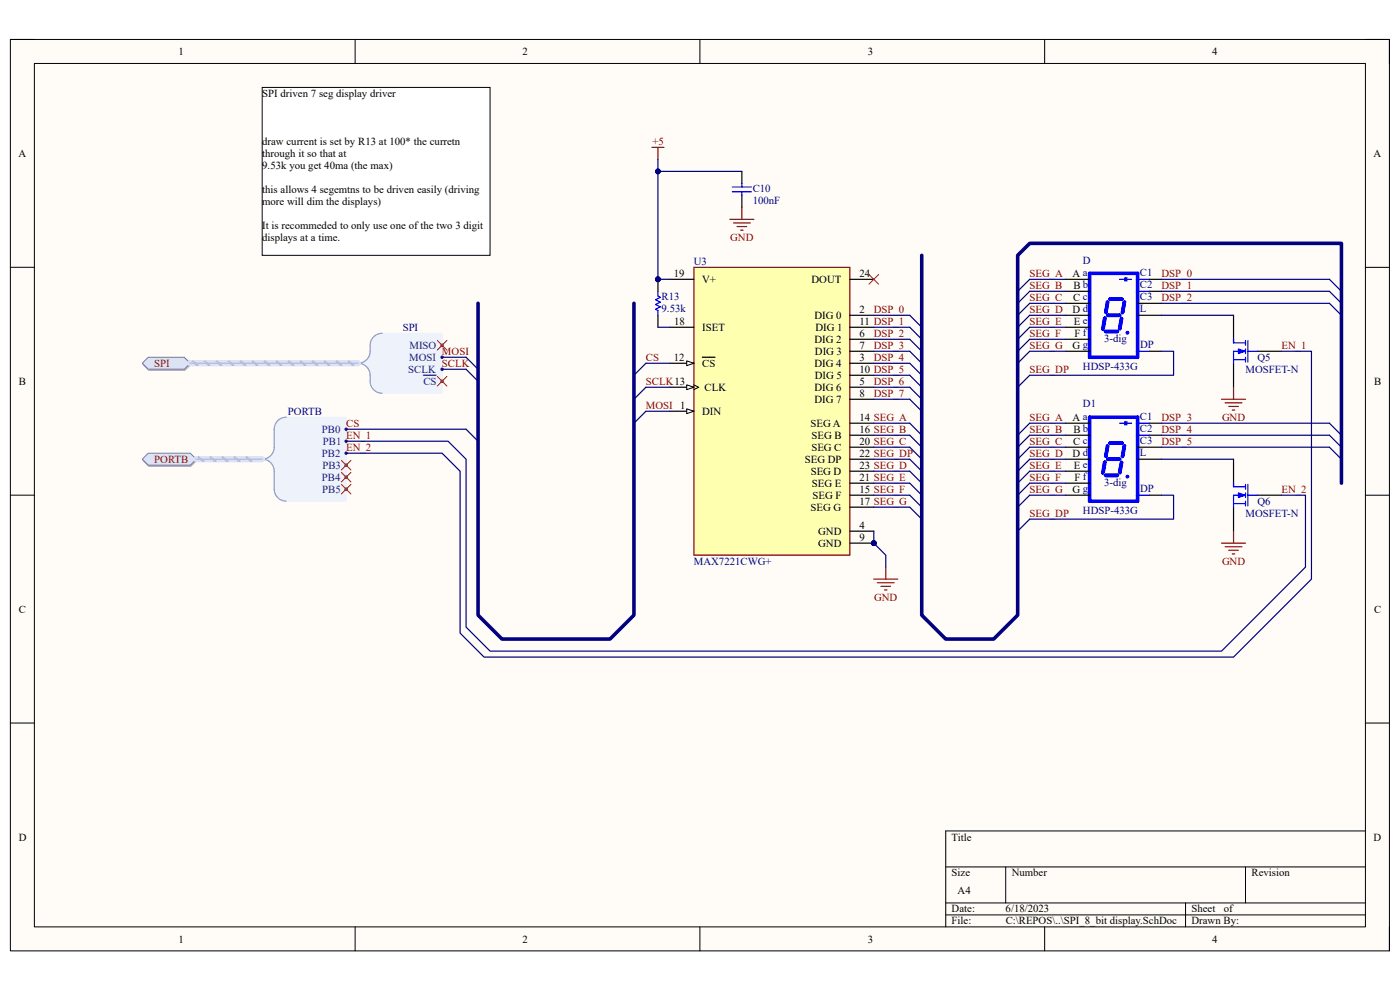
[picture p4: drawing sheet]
<svg xmlns="http://www.w3.org/2000/svg" width="297mm" height="210mm" viewBox="0 0 297 210" stroke-linecap="round" stroke-linejoin="round" font-family="sans-serif">
<path d="M2.2 8.4h292.6v193.3h-292.6z" fill-rule="evenodd" fill="#fffcf8"/>
<path d="M2.2 8.4h292.6v193.3h-292.6z" fill="none" stroke="#000" stroke-width=".21"/>
<path d="M7.3 13.5h282.4v183.1h-282.4z" fill-rule="evenodd" fill="#fffcf8"/>
<g fill="none" stroke="#000" stroke-width=".21">
<path d="M2.2 8.4h5.1M7.3 13.5h282.4v183.1h-282.4zM75.3 8.4v5.1M148.5 8.4v5.1M221.6 8.4v5.1M289.7 8.4h5.1v5.1M2.2 56.7h5.1M289.7 56.7h5.1M2.2 105h5.1M289.7 105.1h5.1M2.2 153.4h5.1M289.7 153.4h5.1"/>
<path d="M289.7 176.3h-89.1v20.3M75.3 196.6v5.1M148.5 196.6v5.1M200.6 183.9h89.1M200.6 191.5h89.1M200.6 194.1h89.1M213.4 183.9v7.6M221.6 196.6v5.1M251.5 191.5v5.1M264.2 183.9v7.6M294.8 196.6v5.1"/>
</g>
<circle cx="185.4" cy="115.2" r=".51" fill="#000080"/>
<circle cx="185.4" cy="115.2" r=".51" fill="none" stroke="#000080" stroke-width=".21"/>
<path d="M147.2 56.7h33.1v61.1h-33.1z" fill-rule="evenodd" fill="#ffffb0"/>
<path d="M147.2 56.7h33.1v61.1h-33.1z" fill="none" stroke="#800000" stroke-width=".25"/>
<g fill="none" stroke="#000" stroke-width=".25">
<path d="M180.3 66.9h5.1M180.3 69.4h5.1M180.3 72h5.1M180.3 74.5h5.1M180.3 77.1h5.1M180.3 79.6h5.1M142.1 82.1h5.1M180.3 82.1h5.1M180.3 84.7h5.1M180.3 89.8h5.1M180.3 92.3h5.1M180.3 94.9h5.1"/>
<path d="M180.3 100h5.1M180.3 97.4h5.1M180.3 102.5h5.1M180.3 105.1h5.1M180.3 107.6h5.1"/>
</g>
<path d="M145.7 81.6l1.5 .5-1.5 .6z" fill="#f8fcff"/>
<path d="M145.7 81.6l1.5 .5-1.5 .6zM147.2 81.6l1 .5-1 .6" fill="none" stroke="#000" stroke-width=".21"/>
<path d="M142.1 87.2h5.1" fill="none" stroke="#000" stroke-width=".25"/>
<path d="M145.7 86.7l1.5 .5-1.5 .5z" fill="#f8fcff"/>
<path d="M145.7 86.7l1.5 .5-1.5 .5z" fill="none" stroke="#000" stroke-width=".21"/>
<path d="M180.3 59.3h5.1M142.1 69.4h5.1M142.1 77.1h5.1" fill="none" stroke="#000" stroke-width=".25"/>
<path d="M145.7 76.6l1.5 .5-1.5 .5z" fill="#f8fcff"/>
<path d="M145.7 76.6l1.5 .5-1.5 .5z" fill="none" stroke="#000" stroke-width=".21"/>
<path d="M142.1 59.3h5.1M149 75.8h2.7M180.3 112.7h5.1M180.3 115.2h5.1" fill="none" stroke="#000" stroke-width=".25"/>
<circle cx="185.4" cy="115.2" r=".51" fill="#000080"/>
<circle cx="185.4" cy="115.2" r=".51" fill="none" stroke="#000080" stroke-width=".21"/>
<path d="M98.9 75.8l2.5 2.5M98.9 78.3l2.5 2.6" fill="none" stroke="#000080" stroke-width=".25"/>
<path d="M79.8 71l1.3-.3h12.7v12.7h-12.7l-1.3-.3-1-1-.3-1.2v-1.9l-.6-1.1-1.3-.8 1.3-.9 .6-1v-2l.3-1.2z" fill-rule="evenodd" fill="#edf2fb"/>
<path d="M79.8 71l1.3-.3h12.7v12.7h-12.7l-1.3-.3-1-1-.3-1.2v-1.9l-.6-1.1-1.3-.8 1.3-.9 .6-1v-2l.3-1.2z" fill="none" stroke="#edf2fb" stroke-width=".21"/>
<path d="M81.1 70.7a2.54 2.54 0 0 0-2.6 2.5 3.4 3.4 0 0 1-.9 3.3l-1 .5-.6 .1a2.54 2.54 0 0 1 2.5 2.5 3.4 3.4 0 0 0 1 3.3l1 .5h.6" fill="none" stroke="#8f9ec9" stroke-width=".25"/>
<circle cx="93.8" cy="73.2" r=".25" fill="#003a70"/>
<circle cx="93.8" cy="73.2" r=".25" fill="none" stroke="#003a70" stroke-width=".21"/>
<circle cx="93.8" cy="75.8" r=".25" fill="#003a70"/>
<circle cx="93.8" cy="75.8" r=".25" fill="none" stroke="#003a70" stroke-width=".21"/>
<circle cx="93.8" cy="78.3" r=".25" fill="#003a70"/>
<circle cx="93.8" cy="78.3" r=".25" fill="none" stroke="#003a70" stroke-width=".21"/>
<circle cx="93.8" cy="80.9" r=".25" fill="#003a70"/>
<circle cx="93.8" cy="80.9" r=".25" fill="none" stroke="#003a70" stroke-width=".21"/>
<path d="M89.8 79.6h2.7" fill="none" stroke="#003a70" stroke-width=".25"/>
<path d="M30.3 77.3l1.3-1.3h7.6l1.3 1.3-1.3 1.3h-7.6z" fill-rule="evenodd" fill="#bac0ca"/>
<path d="M30.3 77.3l1.3-1.3h7.6l1.3 1.3-1.3 1.3h-7.6z" fill="none" stroke="#a6acb6" stroke-width=".21"/>
<path d="M30.2 77.1l1.3-1.3h7.6l1.3 1.3-1.3 1.2h-7.6z" fill-rule="evenodd" fill="#d5e4ff"/>
<path d="M30.2 77.1l1.3-1.3h7.6l1.3 1.3-1.3 1.2h-7.6z" fill="none" stroke="#71809b" stroke-width=".21"/>
<path d="M92.8 72.2l2 2.1M92.8 79.9l2 2M94.8 72.2l-2 2.1M94.8 79.9l-2 2" fill="none" stroke="#f00" stroke-width=".21"/>
<path d="M98.9 91.1l2.5 2.5M137 87.2l-2.5 2.6" fill="none" stroke="#000080" stroke-width=".25"/>
<path d="M59.4 88.8l1.3-.3h12.7v17.8h-12.7l-1.3-.3-.9-1-.3-1.2v-4.5l-.7-1-1.2-.9 1.2-.8 .7-1.1v-4.4l.3-1.3z" fill-rule="evenodd" fill="#edf2fb"/>
<path d="M59.4 88.8l1.3-.3h12.7v17.8h-12.7l-1.3-.3-.9-1-.3-1.2v-4.5l-.7-1-1.2-.9 1.2-.8 .7-1.1v-4.4l.3-1.3z" fill="none" stroke="#edf2fb" stroke-width=".21"/>
<path d="M60.7 88.5a2.54 2.54 0 0 0-2.5 2.6v3.8a2.54 2.54 0 0 1-2.6 2.5 2.54 2.54 0 0 1 2.6 2.6v3.8a2.54 2.54 0 0 0 2.5 2.5" fill="none" stroke="#8f9ec9" stroke-width=".25"/>
<circle cx="73.4" cy="91.1" r=".25" fill="#003a70"/>
<circle cx="73.4" cy="91.1" r=".25" fill="none" stroke="#003a70" stroke-width=".21"/>
<circle cx="73.4" cy="93.6" r=".25" fill="#003a70"/>
<circle cx="73.4" cy="93.6" r=".25" fill="none" stroke="#003a70" stroke-width=".21"/>
<circle cx="73.4" cy="96.1" r=".25" fill="#003a70"/>
<circle cx="73.4" cy="96.1" r=".25" fill="none" stroke="#003a70" stroke-width=".21"/>
<circle cx="73.4" cy="98.7" r=".25" fill="#003a70"/>
<circle cx="73.4" cy="98.7" r=".25" fill="none" stroke="#003a70" stroke-width=".21"/>
<circle cx="73.4" cy="101.2" r=".25" fill="#003a70"/>
<circle cx="73.4" cy="101.2" r=".25" fill="none" stroke="#003a70" stroke-width=".21"/>
<circle cx="73.4" cy="103.8" r=".25" fill="#003a70"/>
<circle cx="73.4" cy="103.8" r=".25" fill="none" stroke="#003a70" stroke-width=".21"/>
<path d="M31.6 96.4h8.9l1.3 1.3-1.3 1.2h-8.9l-1.3-1.2z" fill-rule="evenodd" fill="#bac0ca"/>
<path d="M31.6 96.4h8.9l1.3 1.3-1.3 1.2h-8.9l-1.3-1.2z" fill="none" stroke="#a6acb6" stroke-width=".21"/>
<path d="M31.5 96.1h8.9l1.2 1.3-1.2 1.3h-8.9l-1.3-1.3z" fill-rule="evenodd" fill="#d5e4ff"/>
<path d="M31.5 96.1h8.9l1.2 1.3-1.2 1.3h-8.9l-1.3-1.3z" fill="none" stroke="#71809b" stroke-width=".21"/>
<path d="M72.4 97.7l2.1 2M74.5 97.7l-2.1 2M72.4 102.8l2.1 2M72.4 100.2l2.1 2M74.5 102.8l-2.1 2M74.5 100.2l-2.1 2" fill="none" stroke="#f00" stroke-width=".21"/>
<path d="M154.8 46.5h5.1M155.6 47.3h3.6M156.4 48.1h2M157.1 48.8h.5M157.4 44v2.5M185.4 122.9h5.1M186.1 123.6h3.6M186.9 124.4h2M187.7 125.1h.5M187.9 120.3v2.6" fill="none" stroke="#800000" stroke-width=".25"/>
<path d="M157.4 36.4v2.5M157.4 41.4v2.6" fill="none" stroke="#000" stroke-width=".25"/>
<g fill="none" stroke="#00f" stroke-width=".25">
<path d="M155.4 39.7h4M157.4 38.9v.8M155.4 40.7h4M157.4 40.7v.7M237.5 59.3h2.6M239.1 58.9v.7M241.3 59.3h2.6M234.3 70.3l.2-.2h2.6l.2 .2-.2 .3h-2.6zM234.4 67.2l.3 .3-.4 2.2-.3 .3-.2-.2 .3-2.3zM234.9 63.8l.3 .3-.3 2.2-.3 .2-.3-.2 .4-2.3zM235.1 66.6h2.5l.2 .2-.3 .3h-2.5l-.2-.1zM235.5 63.2h2.5l.3 .3-.3 .2h-2.5l-.3-.2z"/>
<path d="M238 67.3l.2 .3-.4 2.2-.2 .2-.3-.3 .4-2.1zM238.3 64.1l.3-.3 .2 .2-.4 2.3-.2 .3-.3-.3zM239.1 70.6h.2M241.3 61.8h2.6M241.3 74.5h2.6"/>
</g>
<path d="M231.2 58h10.1v17.8h-10.1zM234.3 67.5l-.3 2.3M234.6 70.3h2.4M235 64.1l-.4 2.2M235 66.9h2.5M235.5 63.5h2.5M237.9 67.6l-.4 2.1M238.5 64.1l-.3 2.2" fill="none" stroke="#00f" stroke-width=".76"/>
<path d="M238.7 58.9l.4 .4-.4 .3z" fill="#00f"/>
<g fill="none" stroke="#00f" stroke-width=".25">
<path d="M238.7 58.9l.4 .4-.4 .3zM234.4 97.7l.3 .3-.4 2.2-.3 .3-.2-.2 .3-2.3zM234.7 94.5l.2-.2 .3 .3-.3 2.2-.3 .3-.3-.3zM235.1 97.2h2.5l.2 .2-.3 .3h-2.5l-.2-.2zM235.5 93.7h2.5l.3 .3-.3 .2h-2.5l-.3-.2zM237.5 89.8h2.6M238 97.8l.2 .3-.4 2.2-.2 .2-.3-.3 .4-2.1zM238.3 94.6l.3-.3 .2 .2-.4 2.3-.2 .3-.3-.3zM239.1 89.4v.8M241.3 89.8h2.6M241.3 92.3h2.6M234.3 100.8l.2-.2h2.6l.2 .2-.2 .3h-2.6z"/>
<path d="M239.1 101.1h.2M241.3 105.1h2.6"/>
<circle cx="239.2" cy="70.6" r=".26"/>
<circle cx="239.2" cy="70.6" r=".25"/>
</g>
<path d="M226.1 59.3h5.1M243.9 59.3h2.5M226.1 61.8h5.1M226.1 64.3h5.1M226.1 66.9h5.1M226.1 69.4h5.1M226.1 72h5.1M226.1 74.5h5.1M241.3 64.3h5.1M241.3 66.9h5.1M243.9 61.8h2.5M243.9 74.5h2.5" fill="none" stroke="#000" stroke-width=".25"/>
<g fill="none" stroke="#000080" stroke-width=".25">
<path d="M218.5 59.3l-2.6 2.5M282 59.3l2.6 2.5M193 72l2.5 2.5M193 69.4l2.5 2.6M193 77.1l2.5 2.5M193 74.5l2.5 2.6M193 79.6l2.5 2.5M193 66.9l2.5 2.5M218.5 64.3l-2.6 2.6M218.5 61.8l-2.6 2.5M218.5 69.4l-2.6 2.6M218.5 66.9l-2.6 2.5"/>
<path d="M218.5 74.5l-2.6 2.6M218.5 72l-2.6 2.5M218.5 79.6l-2.6 2.5M282 61.8l2.6 2.5M282 64.3l2.6 2.6M193 82.1l2.5 2.6M193 84.7l2.5 2.5M193 92.3l2.5 2.6M193 89.8l2.5 2.5M193 97.4l2.5 2.6M193 94.9l2.5 2.5M193 100l2.5 2.5"/>
<path d="M193 102.5l2.5 2.6M193 105.1l2.5 2.5M193 107.6l2.5 2.5"/>
</g>
<path d="M231.2 88.5h10.1v17.8h-10.1zM234.3 98.1l-.3 2.2M235 94.6l-.4 2.2M235 97.4h2.5M235.5 94h2.5M237.9 98.2l-.4 2M238.5 94.6l-.3 2.2M234.6 100.8h2.4" fill="none" stroke="#00f" stroke-width=".76"/>
<path d="M238.7 89.4l.4 .4-.4 .4z" fill="#00f"/>
<g fill="none" stroke="#00f" stroke-width=".25">
<path d="M238.7 89.4l.4 .4-.4 .4z"/>
<circle cx="239.2" cy="101.1" r=".26"/>
<circle cx="239.2" cy="101.1" r=".25"/>
</g>
<path d="M226.1 89.8h5.1M226.1 92.3h5.1M226.1 94.9h5.1M226.1 97.4h5.1M226.1 100h5.1M241.3 94.9h5.1M241.3 97.4h5.1M243.9 89.8h2.5M243.9 92.3h2.5M226.1 102.5h5.1M226.1 105.1h5.1M243.9 105.1h2.5" fill="none" stroke="#000" stroke-width=".25"/>
<path d="M218.5 92.3l-2.6 2.6M218.5 89.8l-2.6 2.5M218.5 97.4l-2.6 2.6M218.5 94.9l-2.6 2.5M218.5 100l-2.6 2.5M282 89.8l2.6 2.5M282 94.9l2.6 2.5M282 92.3l2.6 2.6M218.5 102.5l-2.6 2.6M218.5 105.1l-2.6 2.5M218.5 110.1l-2.6 2.6" fill="none" stroke="#000080" stroke-width=".25"/>
<circle cx="139.6" cy="59.3" r=".51" fill="#000080"/>
<circle cx="139.6" cy="59.3" r=".51" fill="none" stroke="#000080" stroke-width=".21"/>
<path d="M139.6 59.3v2.5" fill="none" stroke="#000" stroke-width=".25"/>
<circle cx="139.6" cy="59.3" r=".51" fill="#000080"/>
<circle cx="139.6" cy="59.3" r=".51" fill="none" stroke="#000080" stroke-width=".21"/>
<path d="M139.6 66.9v2.5" fill="none" stroke="#000" stroke-width=".25"/>
<path d="M139.6 61.8v1l.5 .3-1 .5 1 .5-1 .5 1 .5-1 .5 .5 .3v1" fill="none" stroke="#00f" stroke-width=".25"/>
<path d="M137 77.1l-2.5 2.5M137 82.1l-2.5 2.6" fill="none" stroke="#000080" stroke-width=".25"/>
<path d="M55.6 18.5h48.4v35.7h-48.4z" fill-rule="evenodd" fill="#fff"/>
<path d="M55.6 18.5h48.4v35.7h-48.4z" fill="none" stroke="#000" stroke-width=".21"/>
<path d="M261.7 66.9v5.1M261.7 77.1v5M266.8 74.5h5.1" fill="none" stroke="#000" stroke-width=".25"/>
<path d="M261.7 72.7h2.5M261.7 76.3h2.5M264.2 74.5h-2.5v2.6M264.2 72.2v1M264.2 74v1M264.2 75.8v1M264.7 74.5h2.1M264.7 72.2v4.6" fill="none" stroke="#00f" stroke-width=".25"/>
<path d="M262.7 74l1.5 .5-1.5 .5z" fill="#00f"/>
<path d="M262.7 74l1.5 .5-1.5 .5z" fill="none" stroke="#00f" stroke-width=".21"/>
<path d="M261.7 72v.7M261.7 103.3h2.5M261.7 106.8h2.5M264.2 105.1h-2.5v2.5M264.2 102.8v1M264.2 104.5v1.1M264.2 106.3v1M264.7 105.1h2.1M264.7 102.8v4.5" fill="none" stroke="#00f" stroke-width=".25"/>
<path d="M261.7 97.4v5.1M261.7 107.6v5.1M266.8 105.1h5.1" fill="none" stroke="#000" stroke-width=".25"/>
<path d="M262.7 104.5l1.5 .6-1.5 .5z" fill="#00f"/>
<path d="M262.7 104.5l1.5 .6-1.5 .5z" fill="none" stroke="#00f" stroke-width=".21"/>
<path d="M261.7 102.5v.8" fill="none" stroke="#00f" stroke-width=".25"/>
<path d="M138.3 31.3h2.6M139.6 31.3v2.5M259.2 84.7h5M259.9 85.5h3.6M260.7 86.2h2M261.4 87h.5M261.7 82.1v2.6M259.2 115.2h5M259.9 116h3.6M260.7 116.7h2M261.4 117.5h.5M261.7 112.7v2.5" fill="none" stroke="#800000" stroke-width=".25"/>
<path d="M184.4 58.2l2 2.1M186.4 58.2l-2 2.1" fill="none" stroke="#f00" stroke-width=".21"/>
<path d="M139.6 36.4h17.8M93.8 75.8h5.1M93.8 78.3h5.1M137 77.1h5.1M73.4 91.1h25.5M137 82.1h5.1M137 87.2h5.1" fill="none" stroke="#000080" stroke-width=".25"/>
<circle cx="139.6" cy="36.4" r=".51" fill="#000080"/>
<circle cx="139.6" cy="36.4" r=".51" fill="none" stroke="#000080" stroke-width=".21"/>
<path d="M139.6 33.8v25.5h2.5" fill="none" stroke="#000080" stroke-width=".25"/>
<circle cx="139.6" cy="59.3" r=".51" fill="#000080"/>
<circle cx="139.6" cy="59.3" r=".51" fill="none" stroke="#000080" stroke-width=".21"/>
<circle cx="139.6" cy="36.4" r=".51" fill="#000080"/>
<circle cx="139.6" cy="36.4" r=".51" fill="none" stroke="#000080" stroke-width=".21"/>
<g fill="none" stroke="#000080" stroke-width=".25">
<path d="M218.5 59.3h7.6M185.4 69.4h7.6M185.4 72h7.6M185.4 74.5h7.6M185.4 77.1h7.6M185.4 79.6h7.6M185.4 66.9h7.6M218.5 69.4h7.6M218.5 72h7.6M218.5 74.5h7.6M218.5 66.9h7.6M218.5 61.8h7.6"/>
<path d="M218.5 64.3h7.6M246.4 74.5h2.6v5.1h-30.5M185.4 82.1h7.6M185.4 84.7h7.6M185.4 89.8h7.6M185.4 92.3h7.6M185.4 94.9h7.6M185.4 97.4h7.6M185.4 100h7.6M185.4 112.7v2.5l2.5 2.6v2.5M185.4 102.5h7.6"/>
</g>
<circle cx="185.4" cy="115.2" r=".51" fill="#000080"/>
<circle cx="185.4" cy="115.2" r=".51" fill="none" stroke="#000080" stroke-width=".21"/>
<g fill="none" stroke="#000080" stroke-width=".25">
<path d="M246.4 59.3h35.6M139.6 69.4h2.5M246.4 61.8h35.6M246.4 64.3h35.6M246.4 66.9h15.3M271.9 74.5h6.3v48.4l-16.5 16.5h-159l-5.1-5.1v-34.3l-3.8-3.9h-20.4M73.4 93.6h21.7l3.8 3.8v35.6l5.1 5.1h155.2l17.8-17.8v-15.2h-5.1M218.5 89.8h7.6M218.5 92.3h7.6M218.5 94.9h7.6M218.5 97.4h7.6M218.5 100h7.6"/>
<path d="M246.4 89.8h35.6M246.4 92.3h35.6M246.4 94.9h35.6M246.4 97.4h15.3M185.4 105.1h7.6M185.4 107.6h7.6M218.5 105.1h7.6M218.5 102.5h7.6M246.4 105.1h2.6v5h-30.5"/>
</g>
<path d="M195.5 54.2v76.3l5.1 5.1h10.2l5.1-5.1v-76.3l2.6-2.6h66.1v50.9M101.4 64.3v66.2l5.1 5.1h22.9l5.1-5.1v-66.2" fill="none" stroke="#000080" stroke-width=".76"/>
<path d="M40.4 77.1h35.6M41.6 97.4h14" fill="none" stroke="#cbdaff" stroke-width="1.3"/>
<g fill="none" stroke="#adbce7" stroke-width=".38">
<path d="M40.9 76.6l1 .9M43.4 76.6l1 .9M46 76.6l1 .9M48.5 76.6l1 .9M51 76.6l1.1 .9M53.6 76.6l1 .9M56.1 76.6l1.1 .9M58.7 76.6l1 .9M61.2 76.6l1 .9M63.8 76.6l1 .9M66.3 76.6l1 .9M68.9 76.6l1 .9"/>
<path d="M71.4 76.6l1 .9M73.9 76.6l1.1 .9M42.1 97l1.1 .9M44.7 97l1 .9M47.2 97l1 .9M49.8 97l1 .9M52.3 97l1 .9"/>
</g>
<path d="M40.4 77.1h35.6M41.6 97.4h14" fill="none" stroke="#adbce7" stroke-width=".25"/>
<g font-size="2.3">
<text x="37.9" y="11.7">1</text>
<text x="110.9" y="11.7">2</text>
<text x="184.1" y="11.7">3</text>
<text x="257.1" y="11.7">4</text>
<text x="55.6" y="20.6">SPI driven 7 seg display driver</text>
<text x="3.9" y="33.3">A</text>
<text x="55.6" y="30.7">draw current is set by R13 at 100* the curretn</text>
<text x="55.6" y="33.3">through it so that at</text>
<text x="55.6" y="35.9">9.53k you get 40ma (the max)</text>
<text x="291.4" y="33.3">A</text>
<text x="55.6" y="40.9">this allows 4 segemtns to be driven easily (driving</text>
<text x="55.6" y="43.5">more will dim the displays)</text>
<text x="55.6" y="48.6">It is recommeded to only use one of the two 3 digit</text>
<text x="55.6" y="51.1">displays at a time.</text>
<text x="143" y="58.7">19</text>
<text x="149" y="60">V+</text>
<text x="172.2" y="60">DOUT</text>
<text x="182.3" y="58.7">24</text>
<text x="227.5" y="58.7">A a</text>
<text x="227.7" y="63.8">C c</text>
<text x="227.7" y="61.3">B b</text>
<text x="143" y="68.9">18</text>
<text x="149" y="70.2">ISET</text>
<text x="172.8" y="67.6">DIG 0</text>
<text x="173" y="70.2">DIG 1</text>
<text x="182.3" y="66.4">2</text>
<text x="182.3" y="68.9">11 DSP_1</text>
<text x="182.3" y="71.5">6</text>
<text x="227.5" y="66.4">D d</text>
<text x="227.8" y="68.9">E e</text>
<text x="227.9" y="71.5">F f</text>
<text x="143" y="76.5">12</text>
<text x="149" y="77.8">CS</text>
<text x="172.8" y="77.8">DIG 4</text>
<text x="172.8" y="72.7">DIG 2</text>
<text x="172.9" y="75.3">DIG 3</text>
<text x="182.3" y="74">7</text>
<text x="182.3" y="76.5">3</text>
<text x="227.5" y="74">G g</text>
<text x="4" y="81.6">B</text>
<text x="149.5" y="82.9">CLK</text>
<text x="172.8" y="82.9">DIG 6</text>
<text x="172.8" y="80.3">DIG 5</text>
<text x="182.3" y="79.1">10 DSP_5</text>
<text x="182.3" y="81.6">5</text>
<text x="291.5" y="81.6">B</text>
<text x="149" y="88">DIN</text>
<text x="172.8" y="85.4">DIG 7</text>
<text x="182.3" y="84.2">8</text>
<text x="182.3" y="89.3">14 SEG_A</text>
<text x="227.5" y="89.3">A a</text>
<text x="172" y="90.6">SEG A</text>
<text x="172.1" y="95.6">SEG C</text>
<text x="172.2" y="93.1">SEG B</text>
<text x="182.3" y="91.8">16 SEG_B</text>
<text x="182.3" y="94.4">20 SEG_C</text>
<text x="227.7" y="94.4">C c</text>
<text x="227.7" y="91.8">B b</text>
<text x="170.7" y="98.2">SEG DP</text>
<text x="172" y="100.7">SEG D</text>
<text x="182.3" y="99.4">23 SEG_D</text>
<text x="182.3" y="96.9">22 SEG_DP</text>
<text x="182.3" y="102">21 SEG_E</text>
<text x="227.5" y="96.9">D d</text>
<text x="227.8" y="99.4">E e</text>
<text x="227.9" y="102">F f</text>
<text x="172.3" y="103.3">SEG E</text>
<text x="172.4" y="105.8">SEG F</text>
<text x="182.3" y="104.5">15 SEG_F</text>
<text x="182.3" y="107.1">17 SEG_G</text>
<text x="227.5" y="104.5">G g</text>
<text x="172" y="108.3">SEG G</text>
<text x="173.6" y="113.4">GND</text>
<text x="182.3" y="112.1">4</text>
<text x="173.6" y="116">GND</text>
<text x="182.3" y="114.7">9</text>
<text x="4" y="130">C</text>
<text x="291.5" y="130">C</text>
<text x="4" y="178.3">D</text>
<text x="201.9" y="178.3">Title</text>
<text x="291.4" y="178.3">D</text>
<text x="201.9" y="185.9">Size</text>
<text x="214.6" y="185.9">Number</text>
<text x="265.5" y="185.9">Revision</text>
<text x="203.2" y="189.7">A4</text>
<text x="201.9" y="193.5">Date:</text>
<text x="201.9" y="196.1">File:</text>
<text x="213.3" y="193.5">6/18/2023</text>
<text x="213.4" y="196.1">C:\REPOS\..\SPI_8_bit display.SchDoc</text>
<text x="252.8" y="193.5">Sheet</text>
<text x="252.8" y="196.1">Drawn By:</text>
<text x="259.6" y="193.5">of</text>
<text x="37.9" y="199.9">1</text>
<text x="110.9" y="199.9">2</text>
<text x="184.1" y="199.9">3</text>
<text x="257.1" y="199.9">4</text>
</g>
<g font-size="2.3" fill="#800000">
<text x="138.4" y="30.7">+5</text>
<text x="154.9" y="51.1">GND</text>
<text x="218.4" y="58.7">SEG_A</text>
<text x="246.4" y="58.7">DSP_0</text>
<text x="218.4" y="61.3">SEG_B</text>
<text x="218.4" y="63.8">SEG_C</text>
<text x="246.4" y="61.3">DSP_1</text>
<text x="246.4" y="63.8">DSP_2</text>
<text x="185.4" y="66.4">DSP_0</text>
<text x="185.4" y="71.5">DSP_2</text>
<text x="218.4" y="66.4">SEG_D</text>
<text x="218.4" y="68.9">SEG_E</text>
<text x="218.4" y="71.5">SEG_F</text>
<text x="32.7" y="77.8">SPI</text>
<text x="93.8" y="75.3">MOSI</text>
<text x="93.8" y="77.8">SCLK</text>
<text x="137" y="76.5">CS</text>
<text x="185.4" y="74">DSP_3</text>
<text x="185.4" y="76.5">DSP_4</text>
<text x="218.4" y="74">SEG_G</text>
<text x="271.9" y="74">EN_1</text>
<text x="137" y="81.6">SCLK13</text>
<text x="185.4" y="81.6">DSP_6</text>
<text x="218.4" y="79.1">SEG_DP</text>
<text x="137" y="86.7">MOSI 1</text>
<text x="185.4" y="84.2">DSP_7</text>
<text x="218.4" y="89.3">SEG_A</text>
<text x="246.4" y="89.3">DSP_3</text>
<text x="259.2" y="89.3">GND</text>
<text x="73.4" y="90.6">CS</text>
<text x="73.4" y="93.1">EN_1</text>
<text x="73.4" y="95.6">EN_2</text>
<text x="218.4" y="91.8">SEG_B</text>
<text x="218.4" y="94.4">SEG_C</text>
<text x="246.4" y="91.8">DSP_4</text>
<text x="246.4" y="94.4">DSP_5</text>
<text x="32.7" y="98.2">PORTB</text>
<text x="218.4" y="96.9">SEG_D</text>
<text x="218.4" y="99.4">SEG_E</text>
<text x="218.4" y="102">SEG_F</text>
<text x="218.4" y="104.5">SEG_G</text>
<text x="271.9" y="104.5">EN_2</text>
<text x="218.4" y="109.6">SEG_DP</text>
<text x="259.2" y="119.8">GND</text>
<text x="185.5" y="127.4">GND</text>
</g>
<g font-size="2.3" fill="#000080">
<text x="159.7" y="40.7">C10</text>
<text x="159.7" y="43.2">100nF</text>
<text x="147.2" y="56.2">U3</text>
<text x="229.7" y="55.9">D</text>
<text x="241.9" y="58.5">C1</text>
<text x="140.3" y="63.6">R13</text>
<text x="241.9" y="63.6">C3</text>
<text x="241.9" y="61">C2</text>
<text x="85.4" y="70.2">SPI</text>
<text x="140.3" y="66.1">9.53k</text>
<text x="241.9" y="66.1">L</text>
<text x="234.2" y="72.5">3-dig</text>
<text x="241.9" y="73.7">DP</text>
<text x="266.8" y="76.5">Q5</text>
<text x="229.7" y="78.6">HDSP-433G</text>
<text x="264.2" y="79.1">MOSFET-N</text>
<text x="61.1" y="88">PORTB</text>
<text x="229.7" y="86.4">D1</text>
<text x="241.9" y="89">C1</text>
<text x="241.9" y="94.1">C3</text>
<text x="241.9" y="91.6">C2</text>
<text x="241.9" y="96.6">L</text>
<text x="234.2" y="103">3-dig</text>
<text x="241.9" y="104.3">DP</text>
<text x="266.8" y="107.1">Q6</text>
<text x="229.7" y="109.1">HDSP-433G</text>
<text x="264.2" y="109.6">MOSFET-N</text>
<text x="147.2" y="119.8">MAX7221CWG+</text>
</g>
<g font-size="2.3" fill="#003a70">
<text x="86.8" y="76.5">MOSI</text>
<text x="86.9" y="74">MISO</text>
<text x="86.6" y="79.1">SCLK</text>
<text x="89.8" y="81.6">CS</text>
<text x="68.3" y="91.8">PB0</text>
<text x="68.5" y="94.4">PB1</text>
<text x="68.3" y="96.9">PB2</text>
<text x="68.3" y="102">PB4</text>
<text x="68.4" y="99.4">PB3</text>
<text x="68.4" y="104.5">PB5</text>
</g>
</svg>
